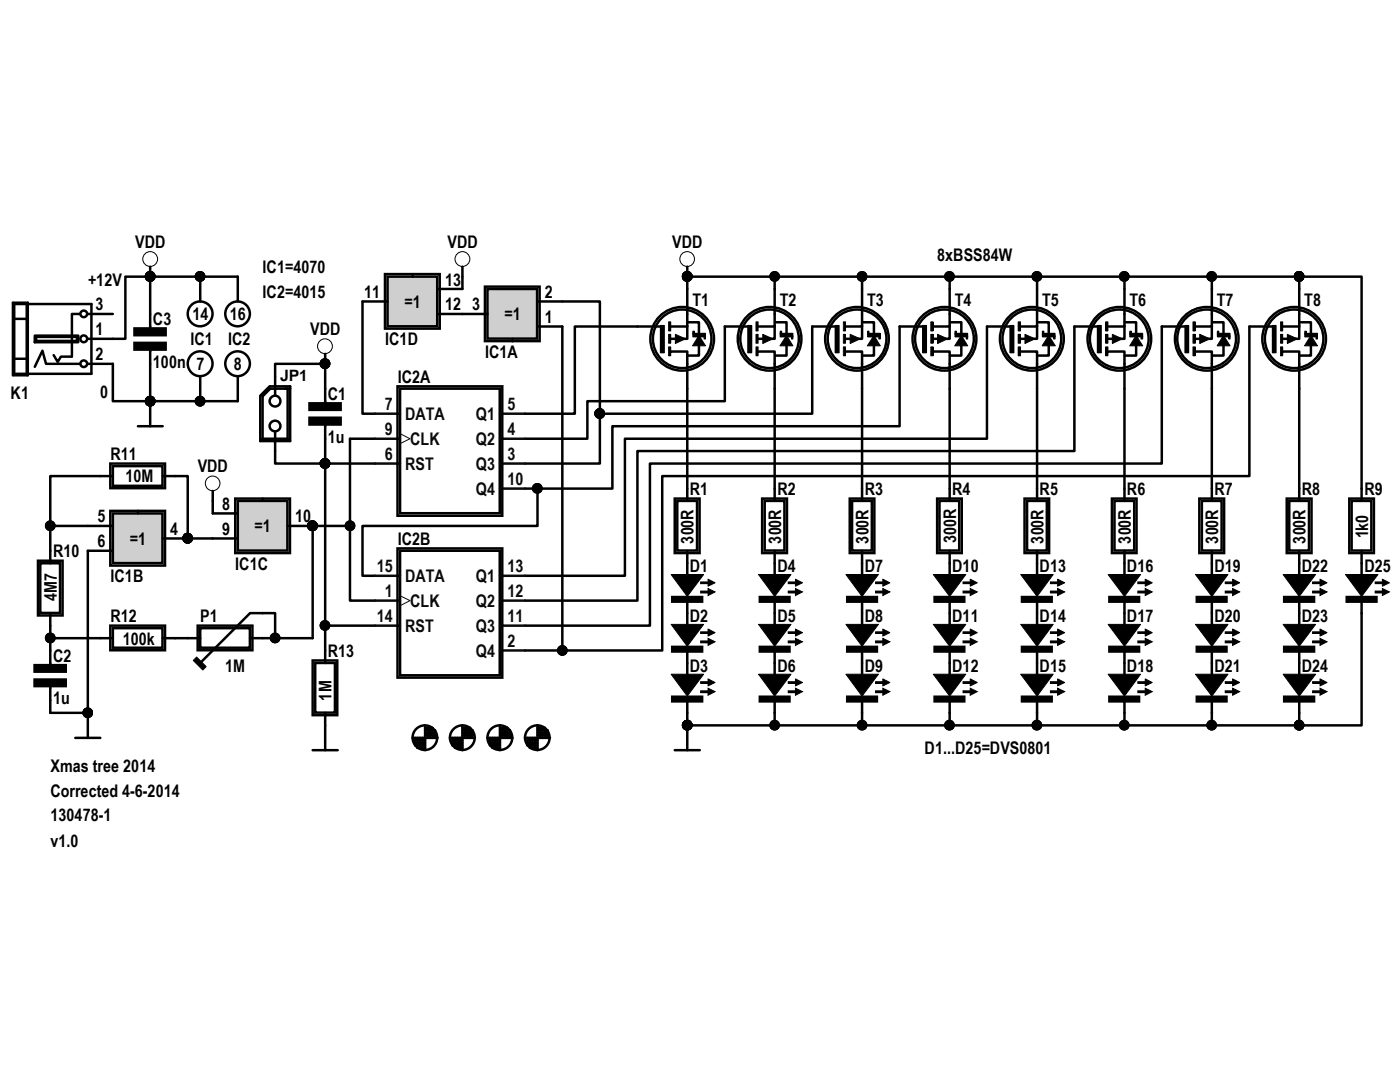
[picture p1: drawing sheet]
<svg xmlns="http://www.w3.org/2000/svg" width="279mm" height="216mm" viewBox="0 0 279 216" stroke-linecap="round" stroke-linejoin="round" font-family="sans-serif">
<g fill="none" stroke="#000" stroke-width=".5">
<path d="M30 53.2v2M92.3 53.2v2M137.2 53.2v9.5M154.6 55.2v7.5M172 55.2v7.5M189.5 55.2v7.5M207 55.2v7.5M224.4 55.2v7.5M241.8 55.2v7.5M259.3 57.7v5M30 66.1v-10.9h-5v12.4h-2.5M30 69.1v3.5"/>
<path d="M64.9 70.6v2M64.9 77.6v3.5M127.2 65.2h5M133.7 70.2l3.5-.1v29.8M137.2 62.7v2.5h-3.4M137.2 65v2.6h-3.4M137.2 64.3h2.3v2.1M139.5 68.7v2.3h-2.3M149.6 65.2h-4.9v14.9h-27.5v7.4h-12.4M151.2 70.2l3.4-.1v29.8M154.6 62.7v2.5h-3.4M154.6 65v2.6h-3.4"/>
<path d="M154.7 64.3h2.3v2.1M157 68.7v2.3h-2.3M167.1 65.2h-5v17.4h-42.4v9.9h-14.9M168.6 70.2l3.4-.1v29.8M172 62.7v2.5h-3.3M172 65v2.6h-3.3M172.2 64.3h2.2v2.1M174.4 68.7v2.3h-2.2M184.5 65.2h-5v19.8h-57.3v12.5h-17.4M186.1 70.2l3.4-.1v29.8M189.5 62.7v2.5h-3.4M189.5 65v2.6h-3.4"/>
<path d="M189.6 64.3h2.3v2.1M191.9 68.7v2.3h-2.3M202 65.2h-5v22.3h-72.3v27.4h-19.9M203.5 70.2l3.5-.1v29.8M207 62.7v2.5h-3.4M207 65v2.6h-3.4M207.1 64.3h2.2v2.1M209.3 68.7v2.3h-2.2M219.4 65.2h-5v24.8h-87.2v29.8h-22.4M221 70.2l3.4-.1v29.8M224.4 62.7v2.5h-3.4M224.4 65v2.6h-3.4"/>
<path d="M224.5 64.3h2.2v2.1M226.7 68.7v2.3h-2.2M236.9 65.2h-5v27.3h-102.2v32.3h-24.9M238.4 70.2l3.4-.1v29.8M241.8 62.7v2.5h-3.3M241.8 65v2.6h-3.3M241.9 64.3h2.3v2.1M244.2 68.7v2.3h-2.3M254.3 65.2h-5v29.8h-117.1v34.8h-27.4M255.9 70.2l3.4-.1v29.8M259.3 62.7v2.5h-3.4M259.3 65v2.6h-3.4"/>
<path d="M259.4 64.3h2.2v2.1M261.6 68.7v2.3h-2.2M22 92.5h10.9v4.9h-10.9zM22.5 93h9.9v3.9h-9.9zM22.5 95h-12.5v17.4M27.5 85h5M30 80.1v4.9M32.5 95h2.5M42.5 98v1.9M64.9 84v3.5M74.8 87.5h-5v32.3h5M74.8 92.5h-9.9v39.8"/>
<path d="M107.3 97.5v7.4h-35v10h2.5M134.7 99.5h4.9v10.9h-4.9zM135.2 99.9h3.9v10h-3.9zM152.1 99.5h5v10.9h-5zM152.6 99.9h3.9v10h-3.9zM169.6 99.5h4.9v10.9h-4.9zM170.1 99.9h3.9v10h-3.9zM187 99.5h4.9v10.9h-4.9zM187.5 99.9h3.9v10h-3.9zM204.5 99.5h4.9v10.9h-4.9zM205 99.9h3.9v10h-3.9zM221.9 99.5h4.9v10.9h-4.9z"/>
<path d="M222.4 99.9h4v10h-4zM239.4 99.5h4.9v10.9h-4.9zM239.9 99.9h3.9v10h-3.9zM256.8 99.5h4.9v10.9h-4.9zM257.3 99.9h3.9v10h-3.9zM7.6 111.9h4.9v10.9h-4.9zM8 112.4h4v9.9h-4zM17.5 109.9v32.3h-7.5v-5.9M69.8 104.9h-7.4v22.4h-12.5M137.2 109.9v5M137.2 119.8v5M154.6 109.9v5"/>
<path d="M154.6 119.8v5M172 109.9v5M172 119.8v5M189.5 109.9v5M189.5 119.8v5M207 109.9v5M207 119.8v5M224.4 109.9v5M224.4 119.8v5M241.8 109.9v5M241.8 119.8v5M259.3 109.9v5"/>
<path d="M259.3 119.8v5M10 127.3h12.5M10 122.3v11M22 124.8h10.9v5h-10.9zM22.5 125.3h9.9v3.9h-9.9zM32.5 127.3h7.5M39.5 124.8h10.9v5h-10.9zM40 125.3h9.9v3.9h-9.9zM54.9 127.3v-5h-5l-9.9 10M62.4 131.8h4.9v10.9h-4.9zM62.9 132.3h3.9v9.9h-3.9zM64.9 124.8h9.9"/>
<path d="M137.2 129.8v5M137.2 139.7v10M154.6 129.8v5M154.6 139.7v5M172 129.8v5M172 139.7v5M189.5 129.8v5M189.5 139.7v5M207 129.8v5M207 139.7v5M224.4 129.8v5M224.4 139.7v5"/>
<path d="M241.8 129.8v5M241.8 139.7v5M259.3 129.8v5M259.3 139.7v2.5M15 147.2h5M17.5 142.2v5M62.4 149.7h5M64.9 142.2v7.5M134.7 149.7h5"/>
<circle cx="136.1" cy="67.6" r="6.4"/>
<circle cx="136.1" cy="67.6" r="5.8"/>
<circle cx="153.6" cy="67.6" r="6.4"/>
<circle cx="153.6" cy="67.6" r="5.8"/>
<circle cx="171" cy="67.6" r="6.4"/>
<circle cx="171.1" cy="67.6" r="5.9"/>
<circle cx="188.5" cy="67.6" r="6.4"/>
<circle cx="188.5" cy="67.6" r="5.9"/>
<circle cx="205.9" cy="67.6" r="5.9"/>
<circle cx="205.9" cy="67.6" r="6.4"/>
<circle cx="223.4" cy="67.6" r="5.9"/>
<circle cx="223.4" cy="67.6" r="6.4"/>
<circle cx="240.8" cy="67.6" r="5.9"/>
<circle cx="240.8" cy="67.6" r="6.4"/>
<circle cx="258.3" cy="67.6" r="6.4"/>
<circle cx="258.3" cy="67.6" r="5.8"/>
</g>
<g fill="#000">
<path d="M134.8 66.7l2 .9-2 .9zM139.5 66.9l1.3 2.1h-2.6zM152.2 66.7l2 .9-2 .9zM157 66.9l1.2 2.1h-2.5zM169.7 66.7l2 .9-2 .9zM174.4 66.9l1.3 2.1h-2.6zM187.1 66.7l2 .9-2 .9zM191.9 66.9l1.2 2.1h-2.6zM204.6 66.7l1.9 .9-1.9 .9zM209.3 66.9l1.3 2.1h-2.6zM222 66.7l2 .9-2 .9zM226.7 66.9l1.3 2.1h-2.5z"/>
<path d="M239.4 66.7l2.1 .9-2.1 .9zM244.2 66.9l1.3 2.1h-2.6zM256.9 66.7l2 .9-2 .9zM261.6 66.9l1.3 2.1h-2.6zM133.9 114.6h6.5l-3.2 4.4zM141.3 115.6l1.4 .7-1.4 .7zM141.3 117.4l1.4 .7-1.4 .7zM151.4 114.6h6.5l-3.3 4.4zM158.7 115.6l1.4 .7-1.4 .7zM158.7 117.4l1.4 .7-1.4 .7zM168.8 114.6h6.5l-3.3 4.4zM176.2 115.6l1.4 .7-1.4 .7z"/>
<path d="M176.2 117.4l1.4 .7-1.4 .7zM186.3 114.6h6.4l-3.2 4.4zM193.6 115.6l1.4 .7-1.4 .7zM193.6 117.4l1.4 .7-1.4 .7zM203.7 114.6h6.5l-3.2 4.4zM211.1 115.6l1.4 .7-1.4 .7zM211.1 117.4l1.4 .7-1.4 .7zM221.1 114.6h6.5l-3.2 4.4zM228.6 115.6l1.4 .7-1.4 .7zM228.6 117.4l1.4 .7-1.4 .7zM238.6 114.6h6.5l-3.2 4.4zM246 115.6l1.4 .7-1.4 .7z"/>
<path d="M246 117.4l1.4 .7-1.4 .7zM256.1 114.6h6.5l-3.3 4.4zM263.4 115.6l1.4 .7-1.4 .7zM263.4 117.4l1.4 .7-1.4 .7zM38.6 131.8l.6-.7 1.9 1.9-.6 .7zM133.9 124.6h6.5l-3.2 4.3zM133.9 134.5h6.5l-3.2 4.4zM141.3 125.5l1.4 .7-1.4 .7zM141.3 127.4l1.4 .7-1.4 .7zM141.3 135.5l1.4 .7-1.4 .7zM141.3 137.3l1.4 .7-1.4 .7zM151.4 124.6h6.5l-3.3 4.3z"/>
<path d="M151.4 134.5h6.5l-3.3 4.4zM158.7 125.5l1.4 .7-1.4 .7zM158.7 127.4l1.4 .7-1.4 .7zM158.7 135.5l1.4 .7-1.4 .7zM158.7 137.3l1.4 .7-1.4 .7zM168.8 124.6h6.5l-3.3 4.3zM168.8 134.5h6.5l-3.3 4.4zM176.2 125.5l1.4 .7-1.4 .7zM176.2 127.4l1.4 .7-1.4 .7zM176.2 135.5l1.4 .7-1.4 .7zM176.2 137.3l1.4 .7-1.4 .7zM186.3 124.6h6.4l-3.2 4.3z"/>
<path d="M186.3 134.5h6.4l-3.2 4.4zM193.6 125.5l1.4 .7-1.4 .7zM193.6 127.4l1.4 .7-1.4 .7zM193.6 135.5l1.4 .7-1.4 .7zM193.6 137.3l1.4 .7-1.4 .7zM203.7 124.6h6.5l-3.2 4.3zM203.7 134.5h6.5l-3.2 4.4zM211.1 125.5l1.4 .7-1.4 .7zM211.1 127.4l1.4 .7-1.4 .7zM211.1 135.5l1.4 .7-1.4 .7zM211.1 137.3l1.4 .7-1.4 .7zM221.1 124.6h6.5l-3.2 4.3z"/>
<path d="M221.1 134.5h6.5l-3.2 4.4zM228.6 125.5l1.4 .7-1.4 .7zM228.6 127.4l1.4 .7-1.4 .7zM228.6 135.5l1.4 .7-1.4 .7zM228.6 137.3l1.4 .7-1.4 .7zM238.6 124.6h6.5l-3.2 4.3zM238.6 134.5h6.5l-3.2 4.4zM246 125.5l1.4 .7-1.4 .7zM246 127.4l1.4 .7-1.4 .7zM246 135.5l1.4 .7-1.4 .7zM246 137.3l1.4 .7-1.4 .7zM256.1 124.6h6.5l-3.3 4.3z"/>
<path d="M256.1 134.5h6.5l-3.3 4.4zM263.4 125.5l1.4 .7-1.4 .7zM263.4 127.4l1.4 .7-1.4 .7zM263.4 135.5l1.4 .7-1.4 .7zM263.4 137.3l1.4 .7-1.4 .7z"/>
<path d="M26.8 65.5h6.3v1.4h-6.3z" fill-rule="evenodd"/>
<path d="M26.8 68.4h6.3v1.4h-6.3z" fill-rule="evenodd"/>
<path d="M61.8 80.5h6.2v1.3h-6.2z" fill-rule="evenodd"/>
<path d="M61.8 83.4h6.2v1.3h-6.2z" fill-rule="evenodd"/>
<path d="M134.2 119.1h5.9v1h-5.9z" fill-rule="evenodd"/>
<path d="M151.6 119.1h6v1h-6z" fill-rule="evenodd"/>
<path d="M169.1 119.1h5.9v1h-5.9z" fill-rule="evenodd"/>
<path d="M186.5 119.1h5.9v1h-5.9z" fill-rule="evenodd"/>
<path d="M204 119.1h5.9v1h-5.9z" fill-rule="evenodd"/>
<path d="M221.4 119.1h5.9v1h-5.9z" fill-rule="evenodd"/>
<path d="M238.8 119.1h6v1h-6z" fill-rule="evenodd"/>
<path d="M256.3 119.1h6v1h-6z" fill-rule="evenodd"/>
<path d="M6.9 132.7h6.2v1.3h-6.2z" fill-rule="evenodd"/>
<path d="M6.9 135.6h6.2v1.3h-6.2z" fill-rule="evenodd"/>
<path d="M134.2 129.1h5.9v.9h-5.9z" fill-rule="evenodd"/>
<path d="M134.2 139h5.9v1h-5.9z" fill-rule="evenodd"/>
<path d="M151.6 129.1h6v.9h-6z" fill-rule="evenodd"/>
<path d="M151.6 139h6v1h-6z" fill-rule="evenodd"/>
<path d="M169.1 129.1h5.9v.9h-5.9z" fill-rule="evenodd"/>
<path d="M169.1 139h5.9v1h-5.9z" fill-rule="evenodd"/>
<path d="M186.5 129.1h5.9v.9h-5.9z" fill-rule="evenodd"/>
<path d="M186.5 139h5.9v1h-5.9z" fill-rule="evenodd"/>
<path d="M204 129.1h5.9v.9h-5.9z" fill-rule="evenodd"/>
<path d="M204 139h5.9v1h-5.9z" fill-rule="evenodd"/>
<path d="M221.4 129.1h5.9v.9h-5.9z" fill-rule="evenodd"/>
<path d="M221.4 139h5.9v1h-5.9z" fill-rule="evenodd"/>
<path d="M238.8 129.1h6v.9h-6z" fill-rule="evenodd"/>
<path d="M238.8 139h6v1h-6z" fill-rule="evenodd"/>
<path d="M256.3 129.1h6v.9h-6z" fill-rule="evenodd"/>
<path d="M256.3 139h6v1h-6z" fill-rule="evenodd"/>
<circle cx="30" cy="55.2" r=".98"/>
<circle cx="137.2" cy="55.2" r=".98"/>
<circle cx="154.6" cy="55.2" r=".98"/>
<circle cx="172" cy="55.2" r=".98"/>
<circle cx="189.5" cy="55.2" r=".98"/>
<circle cx="206.9" cy="55.2" r=".98"/>
<circle cx="224.4" cy="55.2" r=".98"/>
<circle cx="241.8" cy="55.2" r=".97"/>
<circle cx="64.9" cy="72.6" r=".98"/>
<circle cx="30" cy="80" r=".97"/>
<circle cx="64.9" cy="92.5" r=".97"/>
<circle cx="107.2" cy="97.5" r=".98"/>
<circle cx="119.7" cy="82.5" r=".97"/>
<circle cx="62.4" cy="104.9" r=".97"/>
<circle cx="69.8" cy="104.9" r=".98"/>
<circle cx="10" cy="127.3" r=".98"/>
<circle cx="54.9" cy="127.3" r=".98"/>
<circle cx="64.9" cy="124.8" r=".98"/>
<circle cx="17.5" cy="142.2" r=".95"/>
<circle cx="137.2" cy="144.7" r=".98"/>
<circle cx="154.6" cy="144.7" r=".98"/>
<circle cx="172" cy="144.7" r=".98"/>
<circle cx="189.5" cy="144.7" r=".98"/>
<circle cx="206.9" cy="144.7" r=".98"/>
<circle cx="224.4" cy="144.7" r=".98"/>
<circle cx="241.8" cy="144.7" r=".97"/>
</g>
<g fill="none" stroke="#000" stroke-width=".2">
<path d="M131.8 64.9h.8v5.5h-.8zM134.8 66.7l2 .9-2 .9zM138.3 66.5h2.5v.7h-2.5zM149.2 64.9h.8v5.5h-.8zM152.2 66.7l2 .9-2 .9zM155.7 66.5h2.5v.7h-2.5zM166.7 64.9h.8v5.5h-.8zM169.7 66.7l2 .9-2 .9zM173.1 66.5h2.6v.7h-2.6zM184.1 64.9h.8v5.5h-.8zM187.1 66.7l2 .9-2 .9zM190.6 66.5h2.5v.7h-2.5z"/>
<path d="M201.5 64.9h.9v5.5h-.9zM204.6 66.7l1.9 .9-1.9 .9zM208 66.5h2.6v.7h-2.6zM219 64.9h.8v5.5h-.8zM222 66.7l2 .9-2 .9zM225.5 66.5h2.5v.7h-2.5zM236.5 64.9h.7v5.5h-.7zM239.4 66.7l2.1 .9-2.1 .9zM243 66.5h2.5v.7h-2.5zM253.9 64.9h.8v5.5h-.8zM256.9 66.7l2 .9-2 .9zM260.4 66.5h2.5v.7h-2.5z"/>
<path d="M133.9 114.6h6.5l-3.2 4.4zM139.8 117.9h2.1v.4h-2.1zM139.8 116.1h2.1v.4h-2.1zM141.3 115.6l1.4 .7-1.4 .7zM141.3 117.4l1.4 .7-1.4 .7zM151.4 114.6h6.5l-3.3 4.4zM157.3 117.9h2.1v.4h-2.1zM157.3 116.1h2.1v.4h-2.1zM158.7 115.6l1.4 .7-1.4 .7zM158.7 117.4l1.4 .7-1.4 .7zM168.8 114.6h6.5l-3.3 4.4zM174.8 117.9h2v.4h-2z"/>
<path d="M174.8 116.1h2v.4h-2zM176.2 115.6l1.4 .7-1.4 .7zM176.2 117.4l1.4 .7-1.4 .7zM186.3 114.6h6.4l-3.2 4.4zM192.2 117.9h2.1v.4h-2.1zM192.2 116.1h2.1v.4h-2.1zM193.6 115.6l1.4 .7-1.4 .7zM193.6 117.4l1.4 .7-1.4 .7zM203.7 114.6h6.5l-3.2 4.4zM209.6 117.9h2.1v.4h-2.1zM209.6 116.1h2.1v.4h-2.1zM211.1 115.6l1.4 .7-1.4 .7z"/>
<path d="M211.1 117.4l1.4 .7-1.4 .7zM221.1 114.6h6.5l-3.2 4.4zM227.1 117.9h2.1v.4h-2.1zM227.1 116.1h2.1v.4h-2.1zM228.6 115.6l1.4 .7-1.4 .7zM228.6 117.4l1.4 .7-1.4 .7zM238.6 114.6h6.5l-3.2 4.4zM244.5 117.9h2.1v.4h-2.1zM244.5 116.1h2.1v.4h-2.1zM246 115.6l1.4 .7-1.4 .7zM246 117.4l1.4 .7-1.4 .7zM256.1 114.6h6.5l-3.3 4.4z"/>
<path d="M262 117.9h2.1v.4h-2.1zM262 116.1h2.1v.4h-2.1zM263.4 115.6l1.4 .7-1.4 .7zM263.4 117.4l1.4 .7-1.4 .7zM133.9 124.6h6.5l-3.2 4.3zM133.9 134.5h6.5l-3.2 4.4zM139.8 127.9h2.1v.4h-2.1zM139.8 126.1h2.1v.3h-2.1zM139.8 137.8h2.1v.4h-2.1zM139.8 136h2.1v.4h-2.1zM141.3 125.5l1.4 .7-1.4 .7zM141.3 127.4l1.4 .7-1.4 .7z"/>
<path d="M141.3 135.5l1.4 .7-1.4 .7zM141.3 137.3l1.4 .7-1.4 .7zM151.4 124.6h6.5l-3.3 4.3zM151.4 134.5h6.5l-3.3 4.4zM157.3 127.9h2.1v.4h-2.1zM157.3 126.1h2.1v.3h-2.1zM157.3 137.8h2.1v.4h-2.1zM157.3 136h2.1v.4h-2.1zM158.7 125.5l1.4 .7-1.4 .7zM158.7 127.4l1.4 .7-1.4 .7zM158.7 135.5l1.4 .7-1.4 .7zM158.7 137.3l1.4 .7-1.4 .7z"/>
<path d="M168.8 124.6h6.5l-3.3 4.3zM168.8 134.5h6.5l-3.3 4.4zM174.8 127.9h2v.4h-2zM174.8 126.1h2v.3h-2zM174.8 137.8h2v.4h-2zM174.8 136h2v.4h-2zM176.2 125.5l1.4 .7-1.4 .7zM176.2 127.4l1.4 .7-1.4 .7zM176.2 135.5l1.4 .7-1.4 .7zM176.2 137.3l1.4 .7-1.4 .7zM186.3 124.6h6.4l-3.2 4.3zM186.3 134.5h6.4l-3.2 4.4z"/>
<path d="M192.2 127.9h2.1v.4h-2.1zM192.2 126.1h2.1v.3h-2.1zM192.2 137.8h2.1v.4h-2.1zM192.2 136h2.1v.4h-2.1zM193.6 125.5l1.4 .7-1.4 .7zM193.6 127.4l1.4 .7-1.4 .7zM193.6 135.5l1.4 .7-1.4 .7zM193.6 137.3l1.4 .7-1.4 .7zM203.7 124.6h6.5l-3.2 4.3zM203.7 134.5h6.5l-3.2 4.4zM209.6 127.9h2.1v.4h-2.1zM209.6 126.1h2.1v.3h-2.1z"/>
<path d="M209.6 137.8h2.1v.4h-2.1zM209.6 136h2.1v.4h-2.1zM211.1 125.5l1.4 .7-1.4 .7zM211.1 127.4l1.4 .7-1.4 .7zM211.1 135.5l1.4 .7-1.4 .7zM211.1 137.3l1.4 .7-1.4 .7zM221.1 124.6h6.5l-3.2 4.3zM221.1 134.5h6.5l-3.2 4.4zM227.1 127.9h2.1v.4h-2.1zM227.1 126.1h2.1v.3h-2.1zM227.1 137.8h2.1v.4h-2.1zM227.1 136h2.1v.4h-2.1z"/>
<path d="M228.6 125.5l1.4 .7-1.4 .7zM228.6 127.4l1.4 .7-1.4 .7zM228.6 135.5l1.4 .7-1.4 .7zM228.6 137.3l1.4 .7-1.4 .7zM238.6 124.6h6.5l-3.2 4.3zM238.6 134.5h6.5l-3.2 4.4zM244.5 127.9h2.1v.4h-2.1zM244.5 126.1h2.1v.3h-2.1zM244.5 137.8h2.1v.4h-2.1zM244.5 136h2.1v.4h-2.1zM246 125.5l1.4 .7-1.4 .7zM246 127.4l1.4 .7-1.4 .7z"/>
<path d="M246 135.5l1.4 .7-1.4 .7zM246 137.3l1.4 .7-1.4 .7zM256.1 124.6h6.5l-3.3 4.3zM256.1 134.5h6.5l-3.3 4.4zM262 127.9h2.1v.4h-2.1zM262 126.1h2.1v.3h-2.1zM262 137.8h2.1v.4h-2.1zM262 136h2.1v.4h-2.1zM263.4 125.5l1.4 .7-1.4 .7zM263.4 127.4l1.4 .7-1.4 .7zM263.4 135.5l1.4 .7-1.4 .7zM263.4 137.3l1.4 .7-1.4 .7z"/>
<circle cx="30" cy="55.2" r=".98"/>
<circle cx="30" cy="51.7" r="1.48"/>
<circle cx="92.3" cy="51.7" r="1.48"/>
<circle cx="137.1" cy="51.7" r="1.47"/>
<circle cx="137.2" cy="55.2" r=".98"/>
<circle cx="154.6" cy="55.2" r=".98"/>
<circle cx="172" cy="55.2" r=".98"/>
<circle cx="189.5" cy="55.2" r=".98"/>
<circle cx="206.9" cy="55.2" r=".98"/>
<circle cx="224.4" cy="55.2" r=".98"/>
<circle cx="241.8" cy="55.2" r=".97"/>
<circle cx="64.9" cy="72.6" r=".98"/>
<circle cx="64.9" cy="69.1" r="1.48"/>
<circle cx="30" cy="80" r=".97"/>
<circle cx="42.4" cy="96.5" r="1.47"/>
<circle cx="64.9" cy="92.5" r=".97"/>
<circle cx="107.2" cy="97.5" r=".98"/>
<circle cx="119.7" cy="82.5" r=".97"/>
<circle cx="62.4" cy="104.9" r=".97"/>
<circle cx="69.8" cy="104.9" r=".98"/>
<circle cx="10" cy="127.3" r=".98"/>
<circle cx="54.9" cy="127.3" r=".98"/>
<circle cx="64.9" cy="124.8" r=".98"/>
<circle cx="17.5" cy="142.2" r=".95"/>
<circle cx="137.2" cy="144.7" r=".98"/>
<circle cx="154.6" cy="144.7" r=".98"/>
<circle cx="172" cy="144.7" r=".98"/>
<circle cx="189.5" cy="144.7" r=".98"/>
<circle cx="206.9" cy="144.7" r=".98"/>
<circle cx="224.4" cy="144.7" r=".98"/>
<circle cx="241.8" cy="144.7" r=".97"/>
</g>
<g fill="none" stroke="#010101" stroke-width=".5">
<path d="M26.8 65.5h6.3v1.4h-6.3zM26.8 68.4h6.3v1.4h-6.3zM61.8 80.5h6.2v1.3h-6.2zM61.8 83.4h6.2v1.3h-6.2zM134.2 119.1h5.9v1h-5.9zM151.6 119.1h6v1h-6zM169.1 119.1h5.9v1h-5.9zM186.5 119.1h5.9v1h-5.9zM204 119.1h5.9v1h-5.9zM221.4 119.1h5.9v1h-5.9zM238.8 119.1h6v1h-6zM256.3 119.1h6v1h-6z"/>
<path d="M6.9 132.7h6.2v1.3h-6.2zM6.9 135.6h6.2v1.3h-6.2zM134.2 129.1h5.9v.9h-5.9zM134.2 139h5.9v1h-5.9zM151.6 129.1h6v.9h-6zM151.6 139h6v1h-6zM169.1 129.1h5.9v.9h-5.9zM169.1 139h5.9v1h-5.9zM186.5 129.1h5.9v.9h-5.9zM186.5 139h5.9v1h-5.9zM204 129.1h5.9v.9h-5.9zM204 139h5.9v1h-5.9z"/>
<path d="M221.4 129.1h5.9v.9h-5.9zM221.4 139h5.9v1h-5.9zM238.8 129.1h6v.9h-6zM238.8 139h6v1h-6zM256.3 129.1h6v.9h-6zM256.3 139h6v1h-6z"/>
</g>
<g fill="none" stroke="#010101" stroke-width=".2">
<path d="M133.4 66.7h.5v1.8h-.5zM133.4 64.2h.5v1.8h-.5zM133.4 69.2h.5v1.8h-.5zM138.3 66.1h.3v.6h-.3zM139.5 66.9l1.3 2.1h-2.6zM140.5 67h.3v.6h-.3zM150.9 66.7h.4v1.8h-.4zM150.9 64.2h.4v1.8h-.4zM150.9 69.2h.4v1.8h-.4zM155.7 66.1h.3v.6h-.3zM157 66.9l1.2 2.1h-2.5zM157.9 67h.3v.6h-.3z"/>
<path d="M168.3 66.7h.4v1.8h-.4zM168.3 64.2h.4v1.8h-.4zM168.3 69.2h.4v1.8h-.4zM173.1 66.1h.3v.6h-.3zM174.4 66.9l1.3 2.1h-2.6zM175.4 67h.3v.6h-.3zM185.8 66.7h.4v1.8h-.4zM185.8 64.2h.4v1.8h-.4zM185.8 69.2h.4v1.8h-.4zM190.6 66.1h.3v.6h-.3zM191.9 66.9l1.2 2.1h-2.6zM192.8 67h.3v.6h-.3z"/>
<path d="M203.2 66.7h.5v1.8h-.5zM203.2 64.2h.5v1.8h-.5zM203.2 69.2h.5v1.8h-.5zM208 66.1h.3v.6h-.3zM209.3 66.9l1.3 2.1h-2.6zM210.3 67h.3v.6h-.3zM220.6 66.7h.5v1.8h-.5zM220.6 64.2h.5v1.8h-.5zM220.6 69.2h.5v1.8h-.5zM225.5 66.1h.3v.6h-.3zM226.7 66.9l1.3 2.1h-2.5zM227.7 67h.3v.6h-.3z"/>
<path d="M238.1 66.7h.4v1.8h-.4zM238.1 64.2h.4v1.8h-.4zM238.1 69.2h.4v1.8h-.4zM243 66.1h.2v.6h-.2zM244.2 66.9l1.3 2.1h-2.6zM245.2 67h.3v.6h-.3zM255.6 66.7h.4v1.8h-.4zM255.6 64.2h.4v1.8h-.4zM255.6 69.2h.4v1.8h-.4zM260.4 66.1h.3v.6h-.3zM261.6 66.9l1.3 2.1h-2.6zM262.6 67h.3v.6h-.3z"/>
<path d="M38.6 131.8l.6-.7 1.9 1.9-.6 .7z"/>
</g>
<g fill="none" stroke="#000" stroke-width=".34">
<path d="M139.9 118.2h2M157.4 118.2h2M174.8 118.2h2M192.2 118.2h2.1M209.7 118.2h2M227.1 118.2h2.1M244.6 118.2h2M262 118.2h2.1M139.9 128.1h2M139.9 138h2M157.4 128.1h2M157.4 138h2"/>
<path d="M174.8 128.1h2M174.8 138h2M192.2 128.1h2.1M192.2 138h2.1M209.7 128.1h2M209.7 138h2M227.1 128.1h2.1M227.1 138h2.1M244.6 128.1h2M244.6 138h2M262 128.1h2.1M262 138h2.1"/>
</g>
<g fill="none" stroke="#000" stroke-width=".3">
<path d="M139.9 116.3h2M157.4 116.3h2M174.8 116.3h2M192.2 116.3h2.1M209.7 116.3h2M227.1 116.3h2.1M244.6 116.3h2M262 116.3h2.1M139.9 126.3h2M139.9 136.2h2M157.4 126.3h2M157.4 136.2h2"/>
<path d="M174.8 126.3h2M174.8 136.2h2M192.2 126.3h2.1M192.2 136.2h2.1M209.7 126.3h2M209.7 136.2h2M227.1 126.3h2.1M227.1 136.2h2.1M244.6 126.3h2M244.6 136.2h2M262 126.3h2.1M262 136.2h2.1"/>
</g>
<g fill="#000">
<path d="M131.8 65h.8v5.4h-.8zM133.5 66.8h.4v1.7h-.4zM133.5 64.3h.4v1.7h-.4zM133.5 69.3h.4v1.7h-.4zM138.3 66.5h2.5v.7h-2.5zM138.3 66.1h.3v.6h-.3zM140.5 67.1h.3v.5h-.3zM149.3 65h.7v5.4h-.7zM150.9 66.8h.4v1.7h-.4zM150.9 64.3h.4v1.7h-.4zM150.9 69.3h.4v1.7h-.4zM155.7 66.5h2.5v.7h-2.5z"/>
<path d="M155.7 66.1h.3v.6h-.3zM158 67.1h.2v.5h-.2zM166.7 65h.8v5.4h-.8zM168.4 66.8h.3v1.7h-.3zM168.4 64.3h.3v1.7h-.3zM168.4 69.3h.3v1.7h-.3zM173.2 66.5h2.5v.7h-2.5zM173.2 66.1h.2v.6h-.2zM175.4 67.1h.3v.5h-.3zM184.1 65h.8v5.4h-.8zM185.8 66.8h.4v1.7h-.4zM185.8 64.3h.4v1.7h-.4z"/>
<path d="M185.8 69.3h.4v1.7h-.4zM190.6 66.5h2.5v.7h-2.5zM190.6 66.1h.3v.6h-.3zM192.9 67.1h.2v.5h-.2zM201.6 65h.8v5.4h-.8zM203.2 66.8h.5v1.7h-.5zM203.2 64.3h.5v1.7h-.5zM203.2 69.3h.5v1.7h-.5zM208.1 66.5h2.5v.7h-2.5zM208.1 66.1h.2v.6h-.2zM210.3 67.1h.3v.5h-.3zM219 65h.8v5.4h-.8z"/>
<path d="M220.7 66.8h.4v1.7h-.4zM220.7 64.3h.4v1.7h-.4zM220.7 69.3h.4v1.7h-.4zM225.5 66.5h2.5v.7h-2.5zM225.5 66.1h.3v.6h-.3zM227.8 67.1h.2v.5h-.2zM236.5 65h.7v5.4h-.7zM238.1 66.8h.4v1.7h-.4zM238.1 64.3h.4v1.7h-.4zM238.1 69.3h.4v1.7h-.4zM243 66.5h2.5v.7h-2.5zM243 66.1h.2v.6h-.2z"/>
<path d="M245.2 67.1h.3v.5h-.3zM254 65h.7v5.4h-.7zM255.6 66.8h.4v1.7h-.4zM255.6 64.3h.4v1.7h-.4zM255.6 69.3h.4v1.7h-.4zM260.4 66.5h2.5v.7h-2.5zM260.4 66.1h.3v.6h-.3zM262.7 67.1h.2v.5h-.2z"/>
</g>
<path d="M97.3 57.7h9.9v9.9h-9.9z" fill-rule="evenodd" fill="#cfcfcf"/>
<path d="M96.8 57.2h10.9v10.9h-10.9zM97.3 57.7h9.9v9.9h-9.9zM92.3 62.7h5M102.3 67.6v.5M107.3 65.2h4.9M107.3 60.2h4.9" fill="none" stroke="#000" stroke-width=".5"/>
<path d="M22.5 102.4h9.9v10h-9.9z" fill-rule="evenodd" fill="#cfcfcf"/>
<path d="M17.5 104.9h5M17.5 109.9h5M22 101.9h10.9v11h-10.9zM22.5 102.4h9.9v10h-9.9zM27.5 101.9v.5M32.5 107.4h5" fill="none" stroke="#000" stroke-width=".5"/>
<circle cx="37.4" cy="107.4" r=".96" fill="#000"/>
<circle cx="37.4" cy="107.4" r=".96" fill="none" stroke="#000" stroke-width=".2"/>
<path d="M47.5 99.9h9.9v10h-9.9z" fill-rule="evenodd" fill="#cfcfcf"/>
<path d="M46.9 99.5h11v10.9h-11zM47.5 99.9h9.9v10h-9.9zM52.4 99.5v.4M42.5 102.4h5M42.5 107.4h5M57.4 104.9h5" fill="none" stroke="#000" stroke-width=".5"/>
<circle cx="62.4" cy="104.9" r=".97" fill="#000"/>
<circle cx="62.4" cy="104.9" r=".97" fill="none" stroke="#000" stroke-width=".2"/>
<path d="M77.3 55.2h9.9v9.9h-9.9z" fill-rule="evenodd" fill="#cfcfcf"/>
<g fill="none" stroke="#000" stroke-width=".5">
<path d="M30 55.2h17.5v5M40 55.2v5M76.8 54.7h11v10.9h-11zM77.3 55.2h9.9v9.9h-9.9zM82.3 54.7v.5M92.3 55.2v2.5h-5M137.2 55.2h122.1M259.3 55.2h12.4v44.7M259.3 55.2v2.5M2.6 74.8v-14.4h2.9v14.5h-2.9M2.8 60.7h2.5v13.9h-2.5zM2.8 63.6h2.5"/>
<path d="M2.8 71.6h2.5M5.7 60.7h12.5v13.9h-12.5M6.9 67h8.7v1.3h-8.7zM7.2 67.2h8.2v.8h-8.2zM10.7 70.9l.8 1.3 .6-1h2.2M14.4 62.7v8.5M14.4 62.7h1.5M16 72.6h-6.8l-.7-2.6-1.6 3.2M17.5 72.6h5v7.5h7.5M17.5 62.7h5M17.5 67.6h5M30 72.6v7.5h17.5v-5"/>
<path d="M40 75.1v5M53.8 77.1l-1.9 1.9M53.9 77.1h4v10.9h-6v-8.9M57.4 77.6v9.9h-5v-8.4l1.5-1.5h4M64.9 77.6v-5h-10v6.3M77.3 60.2h-5v22.4h2.5M79.3 77.1h20.9v25.8h-20.9zM79.8 77.6h19.9v24.8h-19.9zM87.3 62.7h5M112.2 60.2h7.5v22.4M112.2 65.2v64.6M127.2 65.2h-12.5v17.4h-9.9"/>
<path d="M35 95h2.5v12.4h5M42.5 99.9v2.5M52.2 87.6h1M54.9 86.3v6.2h10v-5M56.7 87.7h1M269.3 99.5h4.9v10.9h-4.9zM269.7 99.9h4v10h-4zM10 104.9h7.5M79.3 109.4h20.9v25.8h-20.9zM79.8 109.9h19.9v24.8h-19.9zM271.7 119.8v24.9h-12.4M271.7 109.9v5"/>
<path d="M82.3 147.2h5M82.8 147.2v1.5h2M82.8 148.2h2M82.8 147.7h2M83.3 147.2v2h1.5M83.8 147.2v2M84.3 147.2v2M84.8 144.7v5M84.8 145.2h1.5v2M84.8 145.7h2v1.5M84.8 146.2h2M84.8 146.7h2"/>
<path d="M85.3 145.2v2M85.8 145.2v2M89.8 147.2h5M90.3 147.2v1.5h2M90.3 148.2h2M90.3 147.7h2M90.8 147.2v2h1.5M91.3 147.2v2M91.8 147.2v2M92.3 144.7v5M92.3 145.2h1.5v2M92.3 145.7h2v1.5"/>
<path d="M92.3 146.2h2M92.3 146.7h2M92.8 145.2v2M93.3 145.2v2M97.3 147.2h5M97.8 147.2v1.5h2M97.8 148.2h2M97.8 147.7h2M98.3 147.2v2h1.5M98.8 147.2v2M99.3 147.2v2M99.8 145.2h1.5v2"/>
<path d="M99.8 145.7h2v1.5M99.8 146.2h2M99.8 146.7h2M99.8 144.7v5M100.3 145.2v2M100.8 145.2v2M104.8 147.2h5M105.3 147.2v1.5h2M105.3 148.2h2M105.3 147.7h2M105.7 147.2v2h1.6M106.3 147.2v2"/>
<path d="M106.8 147.2v2M107.3 145.2h1.5v2M107.3 145.7h2v1.5M107.3 146.2h2M107.3 146.7h2M107.3 144.7v5M107.7 145.2v2M108.2 145.2v2M259.3 142.2v2.5h-122.1"/>
<circle cx="16.7" cy="67.6" r=".68"/>
<circle cx="16.7" cy="62.6" r=".67"/>
<circle cx="16.7" cy="72.6" r=".67"/>
<circle cx="39.9" cy="62.6" r="2.48"/>
<circle cx="39.9" cy="72.6" r="2.48"/>
<circle cx="47.4" cy="62.6" r="2.46"/>
<circle cx="47.4" cy="72.6" r="2.46"/>
<circle cx="54.9" cy="80" r="1.08"/>
<circle cx="54.9" cy="85" r="1.06"/>
<circle cx="84.8" cy="147.2" r="2.46"/>
<circle cx="92.3" cy="147.2" r="2.46"/>
<circle cx="99.8" cy="147.2" r="2.47"/>
<circle cx="107.2" cy="147.2" r="2.46"/>
</g>
<g fill="#000">
<path d="M268.5 114.6h6.5l-3.3 4.4zM275.9 115.6l1.4 .7-1.4 .7zM275.9 117.4l1.4 .7-1.4 .7z"/>
<path d="M268.8 119.1h5.9v1h-5.9z" fill-rule="evenodd"/>
<circle cx="30" cy="55.2" r=".98"/>
<circle cx="39.9" cy="55.2" r=".97"/>
<circle cx="137.2" cy="55.2" r=".98"/>
<circle cx="154.6" cy="55.2" r=".98"/>
<circle cx="172" cy="55.2" r=".98"/>
<circle cx="189.5" cy="55.2" r=".98"/>
<circle cx="206.9" cy="55.2" r=".98"/>
<circle cx="224.4" cy="55.2" r=".98"/>
<circle cx="241.8" cy="55.2" r=".97"/>
<circle cx="259.3" cy="55.2" r=".97"/>
<circle cx="64.9" cy="72.6" r=".98"/>
<circle cx="30" cy="80" r=".97"/>
<circle cx="39.9" cy="80" r=".97"/>
<circle cx="64.9" cy="92.5" r=".97"/>
<circle cx="107.2" cy="97.5" r=".98"/>
<circle cx="119.7" cy="82.5" r=".97"/>
<circle cx="10" cy="104.9" r=".98"/>
<circle cx="37.4" cy="107.4" r=".96"/>
<circle cx="62.4" cy="104.9" r=".97"/>
<circle cx="69.8" cy="104.9" r=".98"/>
<circle cx="10" cy="127.3" r=".98"/>
<circle cx="54.9" cy="127.3" r=".98"/>
<circle cx="64.9" cy="124.8" r=".98"/>
<circle cx="112.2" cy="129.8" r=".97"/>
<circle cx="17.5" cy="142.2" r=".95"/>
<circle cx="137.2" cy="144.7" r=".98"/>
<circle cx="154.6" cy="144.7" r=".98"/>
<circle cx="172" cy="144.7" r=".98"/>
<circle cx="189.5" cy="144.7" r=".98"/>
<circle cx="206.9" cy="144.7" r=".98"/>
<circle cx="224.4" cy="144.7" r=".98"/>
<circle cx="241.8" cy="144.7" r=".97"/>
<circle cx="259.3" cy="144.7" r=".96"/>
</g>
<g fill="none" stroke="#000" stroke-width=".2">
<path d="M268.5 114.6h6.5l-3.3 4.4zM274.4 117.9h2.1v.4h-2.1zM274.4 116.1h2.1v.4h-2.1zM275.9 115.6l1.4 .7-1.4 .7zM275.9 117.4l1.4 .7-1.4 .7z"/>
<circle cx="30" cy="55.2" r=".98"/>
<circle cx="39.9" cy="55.2" r=".97"/>
<circle cx="137.2" cy="55.2" r=".98"/>
<circle cx="154.6" cy="55.2" r=".98"/>
<circle cx="172" cy="55.2" r=".98"/>
<circle cx="189.5" cy="55.2" r=".98"/>
<circle cx="206.9" cy="55.2" r=".98"/>
<circle cx="224.4" cy="55.2" r=".98"/>
<circle cx="241.8" cy="55.2" r=".97"/>
<circle cx="259.3" cy="55.2" r=".97"/>
<circle cx="64.9" cy="72.6" r=".98"/>
<circle cx="30" cy="80" r=".97"/>
<circle cx="39.9" cy="80" r=".97"/>
<circle cx="64.9" cy="92.5" r=".97"/>
<circle cx="107.2" cy="97.5" r=".98"/>
<circle cx="119.7" cy="82.5" r=".97"/>
<circle cx="10" cy="104.9" r=".98"/>
<circle cx="37.4" cy="107.4" r=".96"/>
<circle cx="62.4" cy="104.9" r=".97"/>
<circle cx="69.8" cy="104.9" r=".98"/>
<circle cx="10" cy="127.3" r=".98"/>
<circle cx="54.9" cy="127.3" r=".98"/>
<circle cx="64.9" cy="124.8" r=".98"/>
<circle cx="112.2" cy="129.8" r=".97"/>
<circle cx="17.5" cy="142.2" r=".95"/>
<circle cx="137.2" cy="144.7" r=".98"/>
<circle cx="154.6" cy="144.7" r=".98"/>
<circle cx="172" cy="144.7" r=".98"/>
<circle cx="189.5" cy="144.7" r=".98"/>
<circle cx="206.9" cy="144.7" r=".98"/>
<circle cx="224.4" cy="144.7" r=".98"/>
<circle cx="241.8" cy="144.7" r=".97"/>
<circle cx="259.3" cy="144.7" r=".96"/>
</g>
<g fill="none" stroke="#0a0a0a" stroke-width=".5">
<path d="M74.8 92.5h5M74.8 87.5h5M74.8 82.6h5M99.8 92.5h5M99.8 87.5h5M99.8 82.6h5M99.8 97.5h5M74.8 119.8h5M74.8 114.9h5M99.8 119.8h5M99.8 114.9h5M74.8 124.8h5"/>
<path d="M99.8 129.8h5M99.8 124.8h5"/>
</g>
<path d="M79.8 86.5l2 1-2 1M79.8 118.9l2 .9-2 1.1" fill="none" stroke="#0a0a0a" stroke-width=".2"/>
<path d="M268.8 119.1h5.9v1h-5.9z" fill="none" stroke="#010101" stroke-width=".5"/>
<path d="M274.5 118.2h2" fill="none" stroke="#000" stroke-width=".34"/>
<path d="M274.5 116.3h2" fill="none" stroke="#000" stroke-width=".3"/>
<g font-size="3.5">
<text x="27" y="49.5">VDD</text>
<text x="89.3" y="49.5">VDD</text>
<text x="134.2" y="49.5">VDD</text>
<text x="187" y="52">8xBSS84W</text>
<text x="17.6" y="57">+12V</text>
<text x="52.4" y="54.5">IC1=4070</text>
<text x="52.4" y="59.4">IC2=4015</text>
<text x="72.7" y="59.4">11</text>
<text x="88.8" y="57">13</text>
<text x="108.8" y="59.4">2</text>
<text x="19" y="61.9">3</text>
<text x="30.5" y="64.9">C3</text>
<text x="38.4" y="63.9">14</text>
<text x="45.9" y="63.9">16</text>
<text x="80.7" y="61.4">=1</text>
<text x="88.8" y="61.9">12</text>
<text x="94.2" y="61.9">3</text>
<text x="100.7" y="63.9">=1</text>
<text x="108.8" y="64.4">1</text>
<text x="138.2" y="61">T1</text>
<text x="155.6" y="61">T2</text>
<text x="173.1" y="61">T3</text>
<text x="190.5" y="61">T4</text>
<text x="208" y="61">T5</text>
<text x="225.4" y="61">T6</text>
<text x="242.9" y="61">T7</text>
<text x="260.3" y="61">T8</text>
<text x="19" y="71.9">2</text>
<text x="19" y="66.9">1</text>
<text x="38" y="68.9">IC1</text>
<text x="45.5" y="68.9">IC2</text>
<text x="61.9" y="66.9">VDD</text>
<text x="76.9" y="68.9">IC1D</text>
<text x="96.8" y="71.4">IC1A</text>
<text x="30.5" y="73.4">100n 7</text>
<text x="46.7" y="73.9">8</text>
<text x="79.4" y="76.4">IC2A</text>
<text x="2.1" y="79.6">K1</text>
<text x="20" y="79.3">0</text>
<text x="65.4" y="79.8">C1</text>
<text x="65.4" y="88.3">1u</text>
<text x="22.1" y="91.8">R11</text>
<text x="39.5" y="94.3">VDD</text>
<text x="25" y="96.3">10M</text>
<text x="44.4" y="101.7">8</text>
<text x="137.7" y="98.8">R1</text>
<text x="155.2" y="98.8">R2</text>
<text x="172.6" y="98.8">R3</text>
<text x="190" y="98.8">R4</text>
<text x="207.5" y="98.8">R5</text>
<text x="224.9" y="98.8">R6</text>
<text x="242.4" y="98.8">R7</text>
<text x="259.8" y="98.8">R8</text>
<text x="272.3" y="98.8">R9</text>
<text x="19.4" y="104.2">5</text>
<text x="34" y="106.7">4</text>
<text x="44.4" y="106.7">9</text>
<text x="50.8" y="106.2">=1</text>
<text x="58.9" y="104.2">10</text>
<text x="273" y="107.4" transform="rotate(-90 273 107.4)">1k0</text>
<text x="10.6" y="111.2">R10</text>
<text x="19.4" y="109.2">6</text>
<text x="25.9" y="108.7">=1</text>
<text x="46.9" y="113.7">IC1C</text>
<text x="79.4" y="108.7">IC2B</text>
<text x="138.4" y="108.5" transform="rotate(-90 138.4 108.5)">300R</text>
<text x="155.9" y="108.5" transform="rotate(-90 155.9 108.5)">300R</text>
<text x="173.4" y="108.5" transform="rotate(-90 173.4 108.5)">300R</text>
<text x="190.8" y="108.3" transform="rotate(-90 190.8 108.3)">300R</text>
<text x="208.2" y="108.5" transform="rotate(-90 208.2 108.5)">300R</text>
<text x="225.7" y="108.5" transform="rotate(-90 225.7 108.5)">300R</text>
<text x="243.1" y="108.5" transform="rotate(-90 243.1 108.5)">300R</text>
<text x="260.6" y="108.5" transform="rotate(-90 260.6 108.5)">300R</text>
<text x="11.3" y="119.9" transform="rotate(-90 11.3 119.9)">4M7</text>
<text x="22.1" y="116.2">IC1B</text>
<text x="137.7" y="114.2">D1</text>
<text x="155.2" y="114.2">D4</text>
<text x="172.6" y="114.2">D7</text>
<text x="190" y="114.2">D10</text>
<text x="207.5" y="114.2">D13</text>
<text x="224.9" y="114.2">D16</text>
<text x="242.4" y="114.2">D19</text>
<text x="259.8" y="114.2">D22</text>
<text x="272.3" y="114.2">D25</text>
<text x="22.1" y="124.1">R12</text>
<text x="40" y="124.1">P1</text>
<text x="137.7" y="124.1">D2</text>
<text x="155.2" y="124.1">D5</text>
<text x="172.6" y="124.1">D8</text>
<text x="190" y="124.1">D11</text>
<text x="207.5" y="124.1">D14</text>
<text x="224.9" y="124.1">D17</text>
<text x="242.4" y="124.1">D20</text>
<text x="259.8" y="124.1">D23</text>
<text x="24.5" y="128.6">100k</text>
<text x="65.4" y="131.1">R13</text>
<text x="10.6" y="132.1">C2</text>
<text x="45" y="134.1">1M</text>
<text x="137.7" y="134.1">D3</text>
<text x="155.2" y="134.1">D6</text>
<text x="172.6" y="134.1">D9</text>
<text x="190" y="134.1">D12</text>
<text x="207.5" y="134.1">D15</text>
<text x="224.9" y="134.1">D18</text>
<text x="242.4" y="134.1">D21</text>
<text x="259.8" y="134.1">D24</text>
<text x="10.6" y="140.5">1u</text>
<text x="66.2" y="139.8" transform="rotate(-90 66.2 139.8)">1M</text>
<text x="10.1" y="154">Xmas tree 2014</text>
<text x="184.5" y="150.5">D1...D25=DVS0801</text>
<text x="10.1" y="159">Corrected 4-6-2014</text>
<text x="10.1" y="163.9">130478-1</text>
<text x="10.1" y="168.9">v1.0</text>
</g>
<g font-size="3.5" fill="#0a0a0a">
<text x="76.8" y="81.8">7</text>
<text x="80.9" y="83.8">DATA</text>
<text x="95" y="83.8">Q1</text>
<text x="101.3" y="81.8">5</text>
<text x="76.8" y="86.8">9</text>
<text x="81.9" y="88.8">CLK</text>
<text x="95" y="88.8">Q2</text>
<text x="101.3" y="86.8">4</text>
<text x="76.8" y="91.8">6</text>
<text x="80.9" y="93.8">RST</text>
<text x="95" y="93.8">Q3</text>
<text x="101.3" y="91.8">3</text>
<text x="95" y="98.8">Q4</text>
<text x="101.3" y="96.8">10</text>
<text x="75.2" y="114.2">15</text>
<text x="76.8" y="119.1">1</text>
<text x="80.9" y="116.2">DATA</text>
<text x="95" y="116.2">Q1</text>
<text x="101.3" y="119.1">12</text>
<text x="101.3" y="114.2">13</text>
<text x="75.2" y="124.1">14</text>
<text x="81.9" y="121.2">CLK</text>
<text x="95" y="121.2">Q2</text>
<text x="101.3" y="124.1">11</text>
<text x="80.9" y="126.1">RST</text>
<text x="95" y="131.1">Q4</text>
<text x="95" y="126.1">Q3</text>
<text x="101.3" y="129.1">2</text>
</g>
<text font-size="3.1" x="55.9" y="75.9">JP1</text>
</svg>
